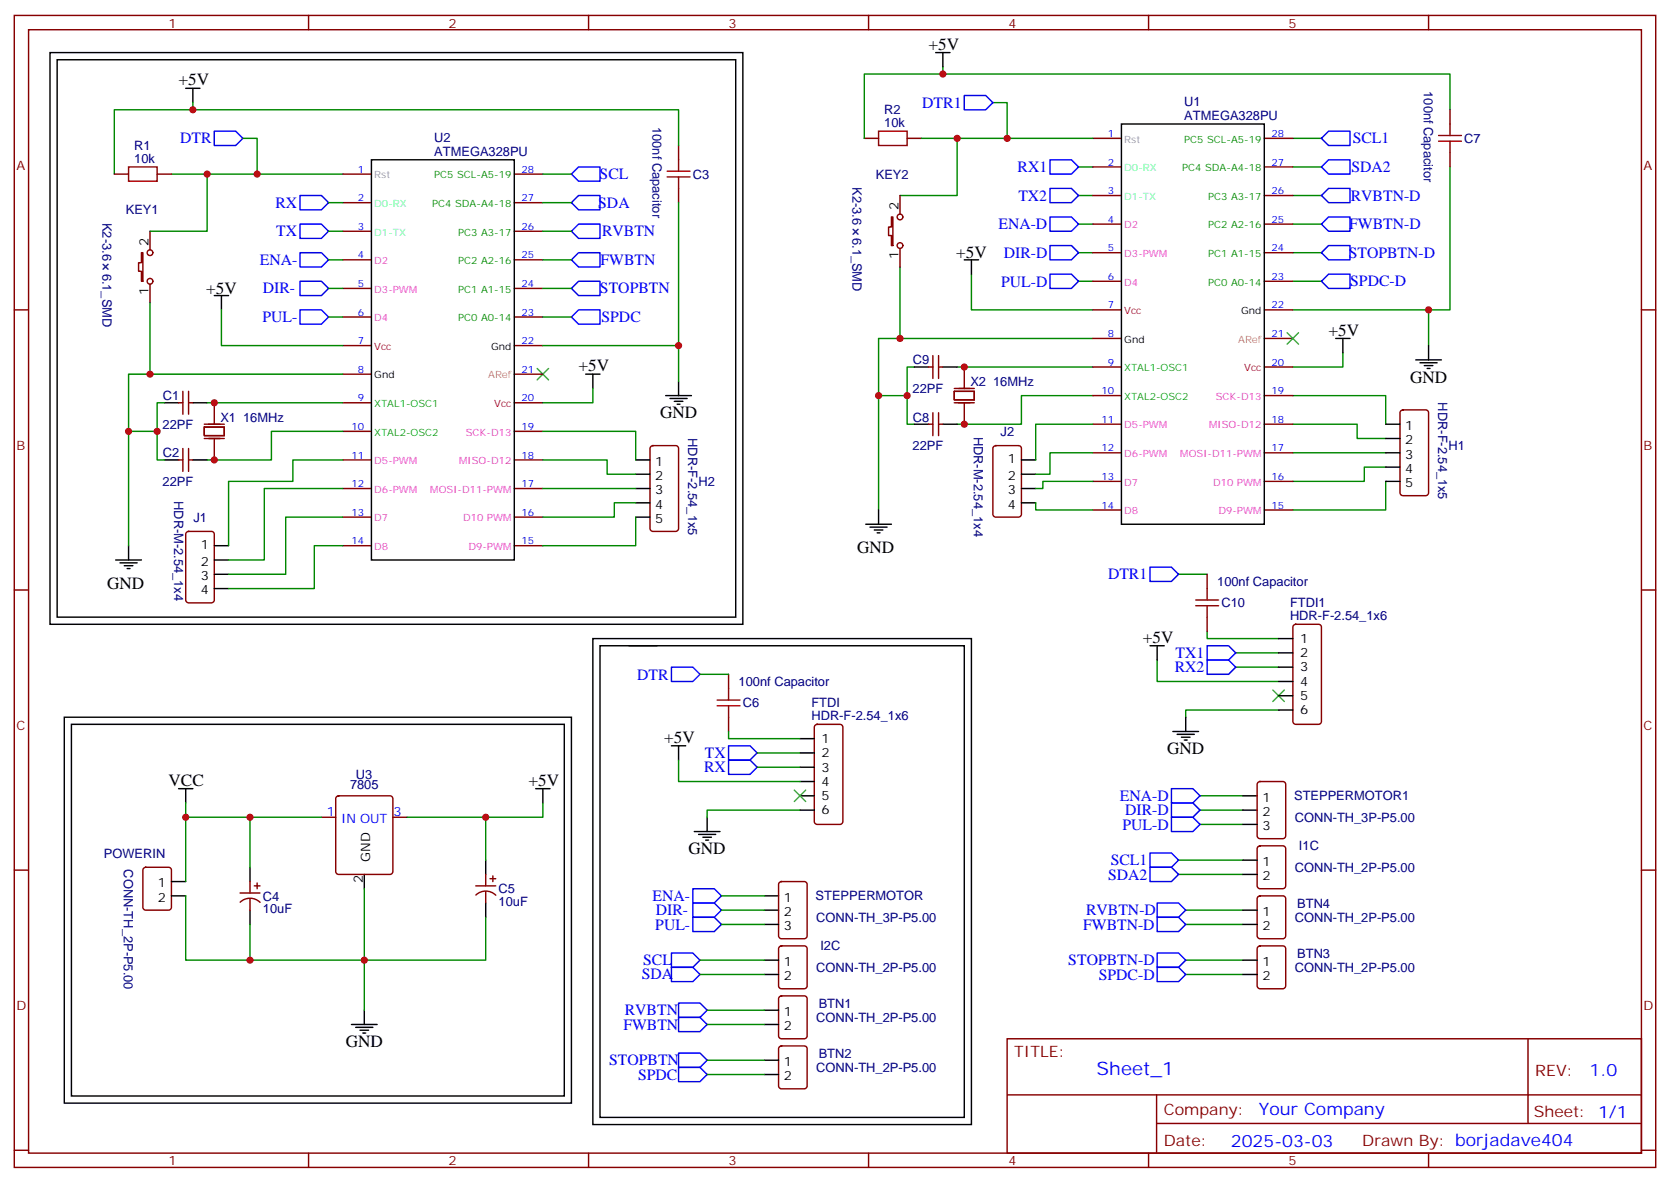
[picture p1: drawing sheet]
<svg xmlns="http://www.w3.org/2000/svg" width="412mm" height="292mm" viewBox="0 0 412 292" stroke-linecap="round" stroke-linejoin="round" font-family="sans-serif">
<g fill="none" stroke="#870000" stroke-width=".35">
<path d="M3.5 3.8h405.4v284.3h-405.4zM7.1 7.3h398.2v277.3h-398.2zM76.2 3.8v3.5M145.3 3.8v3.5M214.5 3.8v3.5M283.6 3.8v3.5M352.8 3.8v3.5M167.6 35.9v3.5M213.4 34.1h3.6M224 34.1h3.5M269.9 34.1h7M312.2 34.1h7.1"/>
<path d="M358.1 27.1v3.5M358.1 37.7v3.5M28.2 43h3.5M37 57.1v4.6M38.8 43h3.5M84.7 43h7M84.7 50h7M84.7 57.1h7M127 43h7.1M127 50h7.1M127 57.1h7.1M167.6 46.5v3.5"/>
<path d="M220.1 53.6h.4v7h-.4v-2.5h-.7v-2.1h.7zM222.2 48.3v4.5M269.9 41.2h7M269.9 48.3h7M269.9 55.3h7M312.2 41.2h7.1M312.2 48.3h7.1M312.2 55.3h7.1M3.5 76.5h3.6M34.9 62.4h.4v7h-.4v-2.4h-.7v-2.2h.7zM37 70.1v4.6M84.7 64.1h7"/>
<path d="M84.7 71.2h7M84.7 78.2h7M127 64.1h7.1M127 71.2h7.1M127 78.2h7.1M222.2 61.3v4.6M269.9 76.5h7M269.9 62.4h7M269.9 69.4h7M312.2 76.5h7.1M312.2 62.4h7.1M312.2 69.4h7.1"/>
<path d="M405.3 76.5h3.6M44.1 99.4h1.1M45.2 96.6v5.6M46.6 96.6v5.6M46.6 99.4h1M52.9 99.4v5.3M84.7 99.4h7M84.7 85.3h7M84.7 92.4h7M127 99.4h7.1M127 85.3h7.1M127 92.4h7.1"/>
<path d="M229.3 90.6h1.1M230.4 87.8v5.6M231.8 90.6h1M231.8 87.8v5.6M235.7 96.6h4.9v2.1h-4.9zM235.7 99.4h4.9M235.7 95.9h4.9M238.1 90.6v5.3M238.1 99.4v5.3M269.9 83.5h7M269.9 90.6h7M269.9 97.6h7"/>
<path d="M312.2 83.5h7.1M312.2 90.6h7.1M312.2 97.6h7.1M44.1 113.5h1.1M45.2 110.7v5.6M46.6 110.7v5.6M46.6 113.5h1M50.4 105.4h5v2.1h-5zM50.4 108.2h5M50.4 104.7h5M52.9 108.2v5.3M84.7 113.5h7"/>
<path d="M84.7 106.5h7M127 113.5h7.1M127 106.5h7.1M160.7 110.2l.5-.2h5.7a.71 .71 0 0 1 .7 .7v19.8a.76 .76 0 0 1-.7 .7h-5.7a.76 .76 0 0 1-.7-.7v-19.8zM229.3 104.7h1.1M230.4 101.9v5.6M231.8 104.7h1M231.8 101.9v5.6M245.4 110.2l.5-.2h5.6a.71 .71 0 0 1 .7 .7v16.2a.76 .76 0 0 1-.7 .7h-5.6a.76 .76 0 0 1-.7-.7v-16.2zM269.9 104.7h7M269.9 111.8h7M269.9 118.8h7"/>
<path d="M312.2 104.7h7.1M312.2 111.8h7.1M312.2 118.8h7.1M346 101.4l.4-.2h5.7a.71 .71 0 0 1 .7 .7v19.7a.76 .76 0 0 1-.7 .7h-5.7a.76 .76 0 0 1-.7-.7v-19.7zM46.1 131.4l.5-.2h5.6a.71 .71 0 0 1 .7 .7v16.2a.76 .76 0 0 1-.7 .7h-5.6a.76 .76 0 0 1-.7-.7v-16.2zM84.7 120.6h7M84.7 127.6h7M84.7 134.7h7M127 120.6h7.1M127 127.6h7.1M127 134.7h7.1M269.9 125.9h7"/>
<path d="M312.2 125.9h7.1M3.5 145.6h3.6M298.1 141.7v3.6M298.1 152.3v3.6M319.5 154.3l.5-.2h5.6a.71 .71 0 0 1 .7 .7v23.3a.76 .76 0 0 1-.7 .7h-5.6a.76 .76 0 0 1-.7-.7v-23.3zM405.3 145.6h3.6M179.9 166.4v3.6M179.9 177v3.6M201.3 179l.5-.2h5.6a.71 .71 0 0 1 .7 .7v23.3a.76 .76 0 0 1-.7 .7h-5.6a.76 .76 0 0 1-.7-.7v-23.3zM83.1 196.6l.5-.2h12.7a.71 .71 0 0 1 .7 .7v18a.76 .76 0 0 1-.7 .7h-12.7a.76 .76 0 0 1-.7-.7v-18zM310.7 193.1l.4-.2h5.7a.71 .71 0 0 1 .7 .7v12.7a.76 .76 0 0 1-.7 .7h-5.7a.76 .76 0 0 1-.7-.7v-12.7zM3.5 214.8h3.6"/>
<path d="M35.5 214.3l.5-.2h5.6a.71 .71 0 0 1 .7 .7v9.1a.76 .76 0 0 1-.7 .7h-5.6a.76 .76 0 0 1-.7-.7v-9.1zM61.7 217.6v2.8M62.8 218.7h1.4M63.5 217.9v1.5M79.4 201.7h3.5M97 201.7h3.5M117.5 218.7h4.9M119.9 215.8v2.9M121 216.9h1.4M121.7 216.2v1.4M192.5 217.8l.5-.2h5.6a.71 .71 0 0 1 .7 .7v12.7a.76 .76 0 0 1-.7 .7h-5.6a.76 .76 0 0 1-.7-.7v-12.7zM310.7 209l.4-.2h5.7a.71 .71 0 0 1 .7 .7v9.2a.76 .76 0 0 1-.7 .7h-5.7a.76 .76 0 0 1-.7-.7v-9.2z"/>
<path d="M405.3 214.8h3.6M59.3 220.4h4.9M59.3 222.7a3.5 3.5 0 0 1 4.9 0M61.7 221.8v2.8M117.5 220.9a3.5 3.5 0 0 1 4.9 .1M119.9 220.1v2.8M192.5 233.7l.5-.2h5.6a.71 .71 0 0 1 .7 .7v9.1a.76 .76 0 0 1-.7 .8h-5.6a.76 .76 0 0 1-.7-.8v-9.1zM310.7 233.7l.4-.2h5.7a.71 .71 0 0 1 .7 .7v9.1a.76 .76 0 0 1-.7 .8h-5.7a.76 .76 0 0 1-.7-.8v-9.1zM310.7 221.3l.4-.2h5.7a.71 .71 0 0 1 .7 .7v9.2a.76 .76 0 0 1-.7 .7h-5.7a.76 .76 0 0 1-.7-.7v-9.2zM192.5 246l.5-.2h5.6a.71 .71 0 0 1 .7 .7v9.2a.76 .76 0 0 1-.7 .7h-5.6a.76 .76 0 0 1-.7-.7v-9.2zM192.5 258.4l.5-.2h5.6a.71 .71 0 0 1 .7 .7v9.1a.76 .76 0 0 1-.7 .7h-5.6a.76 .76 0 0 1-.7-.7v-9.1zM248.7 256.4h156.6v28.2h-156.6z"/>
<path d="M377.3 256.4v20.9M248.7 270.2h156.5M285.6 277.3h119.6M285.6 270.2v14.2M3.5 283.9h3.6M76.2 284.6v3.5M145.3 284.6v3.5M214.5 284.6v3.5M283.6 284.6v3.5M352.8 284.6v3.5M405.3 283.9h3.6"/>
<circle cx="222.3" cy="53.6" r=".71"/>
<circle cx="37" cy="69.4" r=".71"/>
<circle cx="37" cy="62.4" r=".71"/>
<circle cx="222.3" cy="60.6" r=".71"/>
</g>
<g fill="none" stroke="#000" stroke-width=".35">
<path d="M12.3 13h171.1v141.1h-171.1zM14.1 14.7h167.6v137.6h-167.6zM231.1 13h3.5M232.8 13v3.5M45.9 21.8h3.5M47.6 21.8v3.5M91.7 39.4h35.3v98.8h-35.3zM276.9 30.6h35.3v98.8h-35.3zM52.9 73h3.5M54.7 73v3.5M238.1 64.1h3.6M239.9 64.1v3.6"/>
<path d="M40.6 99.4h3.5M47.6 99.4h3.6M144.6 92.4h3.6M146.4 92.4v3.5M164.4 97.6h6.3M165.5 98.4h4.2M166.5 99.1h2.1M167.2 99.8h.7M167.6 94.1v3.5M225.8 90.6h3.5M232.8 90.6h3.6M329.8 83.5h3.6"/>
<path d="M331.6 83.5v3.6M349.6 88.8h6.4M350.7 89.5h4.2M351.7 90.2h2.1M352.4 90.9h.7M352.8 85.3v3.5M40.6 113.5h3.5M47.6 113.5h3.6M157 113.5h3.5M157 117.1h3.5M225.8 104.7h3.5M232.8 104.7h3.6"/>
<path d="M252.2 113.5h3.6M252.2 117.1h3.6M342.2 104.7h3.5M342.2 108.2h3.5M342.2 111.8h3.5M342.2 115.3h3.5M342.2 118.8h3.5M28.6 138.2h6.3M29.6 138.9h4.3M30.7 139.6h2.1M31.7 134.7v3.5M52.9 138.2h3.5"/>
<path d="M52.9 134.7h3.5M157 120.6h3.5M157 124.1h3.5M157 127.6h3.5M213.8 129.4h6.3M214.8 130.1h4.3M215.9 130.8h2.1M216.6 131.5h.7M217 125.9v3.5M252.2 120.6h3.6M252.2 124.1h3.6M31.4 140.3h.7"/>
<path d="M52.9 141.7h3.5M52.9 145.3h3.5M146.4 157.6h93.5v120h-93.5zM148.2 159.4h89.9v116.4h-89.9zM284 159.4h3.5M285.8 159.4v3.5M315.7 157.6h3.6M15.9 177h125.2v95.3h-125.2zM17.6 178.8h121.7v91.7h-121.7zM292.8 177v3.6M315.7 161.1h3.6M315.7 164.7h3.6"/>
<path d="M315.7 168.2h3.6M315.7 171.7h3.6M315.7 175.3h3.6M44.1 194.7h3.5M45.9 194.7v3.5M132.3 194.7h3.5M134.1 194.7v3.5M165.8 184.1h3.5M167.6 184.1v3.5M197.6 182.3h3.5M197.6 185.8h3.5M197.6 189.4h3.5"/>
<path d="M197.6 192.9h3.5M197.6 196.4h3.5M197.6 200h3.5M289.6 180.6h6.4M290.7 181.3h4.2M291.7 182h2.2M292.5 182.7h.7M306.9 196.4h3.5M306.9 200h3.5M42.3 217.6h3.6M61.7 214.1v3.5M90 215.8v3.6"/>
<path d="M119.9 212.3v3.5M171.4 205.2h6.4M172.5 206h4.2M173.6 206.7h2.1M174.3 207.4h.7M174.6 201.7v3.5M306.9 212.3h3.5M306.9 215.8h3.5M306.9 203.5h3.5M42.3 221.1h3.6M61.7 224.6v3.6M119.9 222.9v3.5"/>
<path d="M188.7 221.1h3.6M188.7 224.6h3.6M188.7 228.2h3.6M188.7 237h3.6M306.9 224.6h3.5M306.9 228.2h3.5M306.9 237h3.5M86.8 252.9h6.3M87.8 253.6h4.3M88.9 254.3h2.1M89.6 255h.7M90 249.3v3.6"/>
<path d="M188.7 252.9h3.6M188.7 249.3h3.6M188.7 240.5h3.6M306.9 240.5h3.5M188.7 261.7h3.6M188.7 265.2h3.6"/>
</g>
<g fill="none" stroke="#a10000" stroke-width=".35">
<path d="M167.6 39.4v2.9M217 32.4h7v3.5h-7zM355.2 34.9h5.7M355.2 33.4h5.7M358.1 30.6v2.8M358.1 34.9v2.8M31.7 41.2h7.1v3.5h-7.1zM164.7 43.7h5.7M164.7 42.3h5.7M167.6 43.7v2.8M295.3 149.5h5.6M295.3 148.1h5.6"/>
<path d="M298.1 145.3v2.8M298.1 149.5v2.8M177.1 174.2h5.6M177.1 172.8h5.6M179.9 170v2.8M179.9 174.2v2.8"/>
</g>
<g fill="none" stroke="#008700" stroke-width=".35">
<path d="M232.8 16.5v1.8M47.6 25.3v1.8M60 34.1h3.5v8.9M167.6 35.9v-8.8h-139.4v15.9M227.5 34.1h42.4M236.4 34.1v14.2h-14.2M245.2 25.3h3.5v8.8M319.3 34.1h7M358.1 27.1v-8.8h-144.7v15.8M42.3 43h42.4M51.2 43v14.1h-14.2M81.1 50h3.6"/>
<path d="M81.1 57.1h3.6M134.1 50h7M134.1 57.1h7M134.1 43h7M167.6 50v35.3h-33.5M266.3 55.3h3.6M266.3 48.3h3.6M266.3 41.2h3.6M319.3 55.3h7M319.3 48.3h7M319.3 41.2h7M358.1 41.2v35.3h-38.8"/>
<path d="M37 74.7v17.7M54.7 76.5v8.8h30M81.1 64.1h3.6M81.1 71.2h3.6M81.1 78.2h3.6M134.1 64.1h7M134.1 71.2h7M134.1 78.2h7M222.2 65.9v17.6M239.9 67.7v8.8h30M266.3 69.4h3.6M266.3 62.4h3.6"/>
<path d="M319.3 69.4h7M319.3 62.4h7M352.8 76.5v8.8M40.6 99.4h-1.8v14.1h1.8M51.2 99.4h33.5M84.7 92.4h-53v14.1h7.1M146.4 95.9v3.5h-12.3M167.6 85.3v8.8M217 97.6v28.3M225.8 90.6h-1.8v14.1h1.8M236.4 90.6h33.5M269.9 83.5h-52.9v14.1h7"/>
<path d="M269.9 97.6h-17.7v7.1h-15.8M319.3 97.6h22.9v7.1M331.6 87.1v3.5h-12.3M31.7 106.5v28.2M84.7 106.5h-17.7v7h-15.8M84.7 113.5h-12.4v5.3h-15.9v15.9M134.1 106.5h22.9v7M134.1 113.5h15.8v3.6h7.1M269.9 104.7h-14.1v8.8M269.9 111.8h-10.6v5.3h-3.5M269.9 118.8h-12.4v1.8h-1.7M319.3 104.7h15.8v3.5h7.1"/>
<path d="M319.3 111.8h22.9M342.2 118.8v7.1h-22.9M342.2 115.3h-5.3v3.5h-17.6M84.7 120.6h-19.4v17.6h-8.9M84.7 127.6h-14.1v14.1h-14.2M84.7 134.7h-7.1v10.6h-21.2M134.1 120.6h22.9M157 124.1h-5.3v3.5h-17.6M157 127.6v7.1h-22.9M255.8 124.1v1.8h14.1M155.2 159.4h7.1M291 141.7h7.1"/>
<path d="M298.1 155.9v1.7h17.6M172.9 166.4h7M285.8 162.9v5.3h29.9M305.2 164.7h10.5M305.2 161.1h10.5M315.7 175.3h-22.9v1.7M45.9 198.2v3.5h33.5M134.1 198.2v3.5h-14.2M167.6 187.6v5.3h30M179.9 180.6v1.7h17.7M187 185.8h10.6M187 189.4h10.6"/>
<path d="M197.6 200h-23v1.7M296.3 200h10.6M296.3 196.4h10.6M45.9 201.7v15.9M61.7 201.7v12.4M90 219.4v29.9M100.5 201.7h19.4v10.6M291 215.8h15.9M291 212.3h15.9M296.3 203.5h10.6M45.9 221.1v15.9h15.8M119.9 226.4v10.6h-58.2v-8.8"/>
<path d="M172.9 237h15.8M178.2 221.1h10.5M178.2 224.6h10.5M178.2 228.2h10.5M292.8 224.6h14.1M292.8 228.2h14.1M292.8 237h14.1M172.9 240.5h15.8M174.6 249.3h14.1M174.6 252.9h14.1M292.8 240.5h14.1M174.6 261.7h14.1"/>
<path d="M174.6 265.2h14.1"/>
</g>
<g fill="none" stroke="#00f" stroke-width=".35">
<path d="M52.9 32.4h5.3l1.8 1.7-1.8 1.8h-5.3zM238.1 23.6h5.3l1.8 1.7-1.8 1.8h-5.3zM259.3 39.4h5.3l1.7 1.8-1.7 1.8h-5.3zM326.3 34.1l1.8-1.7h5.3v3.5h-5.3zM328.1 39.4h5.3v3.6h-5.3l-1.8-1.8zM74.1 48.3h5.3l1.7 1.7-1.7 1.8h-5.3zM74.1 55.3h5.3l1.7 1.8-1.7 1.7h-5.3zM141.1 43l1.8-1.8h5.3v3.5h-5.3zM141.1 50l1.8-1.7h5.3v3.5h-5.3zM141.1 57.1l1.8-1.8h5.3v3.5h-5.3zM259.3 53.6h5.3l1.7 1.7-1.7 1.8h-5.3zM259.3 46.5h5.3l1.7 1.8-1.7 1.7h-5.3z"/>
<path d="M328.1 46.5h5.3v3.5h-5.3l-1.8-1.7zM328.1 53.6h5.3v3.5h-5.3l-1.8-1.8zM74.1 62.4h5.3l1.7 1.7-1.7 1.8h-5.3zM74.1 69.4h5.3l1.7 1.8-1.7 1.8h-5.3zM74.1 76.5h5.3l1.7 1.7-1.7 1.8h-5.3zM141.1 78.2l1.8-1.7h5.3v3.5h-5.3zM141.1 71.2l1.8-1.8h5.3v3.6h-5.3zM142.9 62.4h5.3v3.5h-5.3l-1.8-1.8zM259.3 67.7h5.3l1.7 1.7-1.7 1.8h-5.3zM259.3 60.6h5.3l1.7 1.8-1.7 1.7h-5.3zM326.3 69.4l1.8-1.7h5.3v3.5h-5.3zM328.1 60.6h5.3v3.5h-5.3l-1.8-1.7z"/>
<path d="M284 140h5.3l1.7 1.7-1.7 1.8h-5.3zM298.1 159.4h5.3l1.8 1.7-1.8 1.8h-5.3zM165.8 164.7h5.3l1.8 1.7-1.8 1.8h-5.3zM298.1 162.9h5.3l1.8 1.8-1.8 1.7h-5.3zM179.9 184.1h5.3l1.8 1.7-1.8 1.8h-5.3zM179.9 187.6h5.3l1.8 1.8-1.8 1.7h-5.3zM289.3 194.7h5.3l1.7 1.7-1.7 1.8h-5.3zM289.3 198.2h5.3l1.7 1.8-1.7 1.7h-5.3zM171.1 219.4h5.3l1.8 1.7-1.8 1.8h-5.3zM284 210.5h5.3l1.7 1.8-1.7 1.8h-5.3zM284 214.1h5.3l1.7 1.7-1.7 1.8h-5.3zM289.3 201.7h5.3l1.7 1.8-1.7 1.7h-5.3z"/>
<path d="M165.8 238.8h5.3l1.8 1.7-1.8 1.8h-5.3zM165.8 235.2h5.3l1.8 1.8-1.8 1.8h-5.3zM171.1 222.9h5.3l1.8 1.7-1.8 1.8h-5.3zM171.1 226.4h5.3l1.8 1.8-1.8 1.7h-5.3zM285.8 238.8h5.2l1.8 1.7-1.8 1.8h-5.2zM285.8 235.2h5.2l1.8 1.8-1.8 1.8h-5.2zM285.8 226.4h5.2l1.8 1.8-1.8 1.7h-5.2zM285.8 222.9h5.2l1.8 1.7-1.8 1.8h-5.2zM167.6 247.6h5.3l1.7 1.7-1.7 1.8h-5.3zM167.6 251.1h5.3l1.7 1.8-1.7 1.7h-5.3zM167.6 259.9h5.3l1.7 1.8-1.7 1.8h-5.3zM167.6 263.5h5.3l1.7 1.7-1.7 1.8h-5.3z"/>
</g>
<path d="M132.6 90.9l2.9 2.9M135.5 90.9l-2.9 2.9M317.9 82.1l2.8 2.8M320.7 82.1l-2.8 2.8M314.3 170.3l2.8 2.8M317.1 170.3l-2.8 2.8M196.1 195l2.9 2.8M199 195l-2.9 2.8" fill="none" stroke="#3c3" stroke-width=".35"/>
<g fill="#c00">
<circle cx="47.6" cy="27.1" r=".88"/>
<circle cx="90" cy="237" r=".88"/>
<circle cx="119.9" cy="201.7" r=".88"/>
<circle cx="61.7" cy="201.7" r=".88"/>
<circle cx="45.9" cy="201.7" r=".88"/>
<circle cx="61.7" cy="237" r=".88"/>
<circle cx="63.5" cy="43" r=".88"/>
<circle cx="52.9" cy="99.4" r=".88"/>
<circle cx="52.9" cy="113.5" r=".88"/>
<circle cx="38.8" cy="106.5" r=".88"/>
<circle cx="31.8" cy="106.5" r=".88"/>
<circle cx="167.6" cy="85.3" r=".88"/>
<circle cx="51.2" cy="43" r=".88"/>
<circle cx="37" cy="92.4" r=".88"/>
<circle cx="222.3" cy="83.5" r=".88"/>
<circle cx="236.4" cy="34.1" r=".88"/>
<circle cx="352.8" cy="76.5" r=".88"/>
<circle cx="217" cy="97.6" r=".88"/>
<circle cx="224" cy="97.6" r=".88"/>
<circle cx="238.1" cy="104.7" r=".88"/>
<circle cx="238.1" cy="90.6" r=".88"/>
<circle cx="248.7" cy="34.1" r=".88"/>
<circle cx="232.8" cy="18.3" r=".88"/>
</g>
<text font-size="4.6" fill="#00f" x="270.8" y="265.4">Sheet_1</text>
<g font-size="4.2">
<text x="229.3" y="12.3">+5V</text>
<text x="44.1" y="21.1">+5V</text>
<text x="236.1" y="63.8">+5V</text>
<text x="50.9" y="72.6">+5V</text>
<text x="328.1" y="82.8">+5V</text>
<text x="142.9" y="91.7">+5V</text>
<text x="348.2" y="94.5">GND</text>
<text x="163" y="103.3">GND</text>
<text x="211.7" y="136.5">GND</text>
<text x="26.5" y="145.3">GND</text>
<text x="282.2" y="158.7">+5V</text>
<text x="164" y="183.4">+5V</text>
<text x="288.2" y="186.2">GND</text>
<text x="41.6" y="194">VCC</text>
<text x="130.5" y="194">+5V</text>
<text x="170" y="210.9">GND</text>
<text x="85.4" y="258.5">GND</text>
</g>
<g font-size="4.2" fill="#00f">
<text x="392.5" y="265.7">1.0</text>
<text x="310.9" y="275.2">Your Company</text>
<text x="304" y="283">2025-03-03</text>
</g>
<g font-size="3.9" fill="#00f">
<text x="227.8" y="26.6">DTR1</text>
<text x="44.5" y="35.3">DTR</text>
<text x="334.1" y="35.4">SCL1</text>
<text x="148.1" y="44.2">SCL</text>
<text x="251.3" y="42.6">RX1</text>
<text x="333.7" y="42.4">SDA2</text>
<text x="68" y="51.3">RX</text>
<text x="147.7" y="51.3">SDA</text>
<text x="251.5" y="49.6">TX2</text>
<text x="333.6" y="49.5">RVBTN-D</text>
<text x="68.2" y="58.4">TX</text>
<text x="148.7" y="58.3">RVBTN</text>
<text x="246.6" y="56.6">ENA-D</text>
<text x="333.2" y="56.6">FWBTN-D</text>
<text x="64.1" y="65.4">ENA-</text>
<text x="148.3" y="65.4">FWBTN</text>
<text x="247.9" y="63.7">DIR-D</text>
<text x="333" y="63.6">STOPBTN-D</text>
<text x="247.2" y="70.7">PUL-D</text>
<text x="333.4" y="70.7">SPDC-D</text>
<text x="64.9" y="72.4">DIR-</text>
<text x="148.2" y="72.4">STOPBTN</text>
<text x="64.8" y="79.5">PUL-</text>
<text x="148.5" y="79.5">SPDC</text>
<text x="273.6" y="143">DTR1</text>
<text x="157.4" y="167.8">DTR</text>
<text x="290.1" y="165.9">RX2</text>
<text x="290.3" y="162.4">TX1</text>
<text x="173.9" y="190.6">RX</text>
<text x="174" y="187.1">TX</text>
<text x="276.5" y="197.7">ENA-D</text>
<text x="277.9" y="201.2">DIR-D</text>
<text x="277.2" y="204.8">PUL-D</text>
<text x="274.3" y="213.6">SCL1</text>
<text x="273.6" y="217.1">SDA2</text>
<text x="161.2" y="222.4">ENA-</text>
<text x="161.9" y="225.9">DIR-</text>
<text x="268.2" y="225.9">RVBTN-D</text>
<text x="161.8" y="229.4">PUL-</text>
<text x="267.5" y="229.5">FWBTN-D</text>
<text x="158.8" y="238.2">SCL</text>
<text x="263.8" y="238.3">STOPBTN-D</text>
<text x="158.5" y="241.8">SDA</text>
<text x="271.3" y="241.8">SPDC-D</text>
<text x="154.3" y="250.6">RVBTN</text>
<text x="153.9" y="254.1">FWBTN</text>
<text x="150.4" y="262.9">STOPBTN</text>
<text x="157.6" y="266.5">SPDC</text>
</g>
<g font-size="3.9" fill="#800">
<text x="250.5" y="261">TITLE:</text>
<text x="379.1" y="265.7">REV:</text>
<text x="287.4" y="275.2">Company:</text>
<text x="378.7" y="275.8">Sheet: 1/1</text>
<text x="287.4" y="282.9">Date:</text>
<text x="336.4" y="282.9">Drawn By: borjadave404</text>
</g>
<g font-size="3.2" fill="#800">
<text x="41.6" y="6.8">1</text>
<text x="110.8" y="6.8">2</text>
<text x="179.9" y="6.8">3</text>
<text x="249.1" y="6.8">4</text>
<text x="318.2" y="6.8">5</text>
<text x="4.1" y="41.9">A</text>
<text x="405.9" y="41.9">A</text>
<text x="4.1" y="111.1">B</text>
<text x="405.9" y="111.1">B</text>
<text x="4.1" y="180.2">C</text>
<text x="405.9" y="180.2">C</text>
<text x="4.1" y="249.3">D</text>
<text x="405.9" y="249.3">D</text>
<text x="41.6" y="287.6">1</text>
<text x="110.8" y="287.6">2</text>
<text x="179.9" y="287.6">3</text>
<text x="249.1" y="287.6">4</text>
<text x="318.2" y="287.6">5</text>
</g>
<g font-size="3.2" fill="#000080">
<text x="351.6" y="22.5" transform="rotate(90 351.6 22.5)">100nf Capacitor</text>
<text x="218.4" y="28.1">R2</text>
<text x="292.5" y="29.6">ATMEGA328PU</text>
<text x="292.5" y="26.3">U1</text>
<text x="107.3" y="35.1">U2</text>
<text x="161.1" y="31.3" transform="rotate(90 161.1 31.3)">100nf Capacitor</text>
<text x="218.4" y="31.3">10k</text>
<text x="361.6" y="35.3">C7</text>
<text x="33.2" y="40.1">10k</text>
<text x="33.2" y="37">R1</text>
<text x="107.3" y="38.4">ATMEGA328PU</text>
<text x="171.1" y="44.1">C3</text>
<text x="210.6" y="46.2" transform="rotate(90 210.6 46.2)">K2-3.6</text>
<text x="216.3" y="44.1">KEY2</text>
<text x="31.1" y="52.9">KEY1</text>
<text x="25.3" y="55" transform="rotate(90 25.3 55)">K2-3.6</text>
<text x="210.6" y="58.7" transform="rotate(90 210.6 58.7)">6.1_SMD</text>
<text x="25.3" y="67.5" transform="rotate(90 25.3 67.5)">6.1_SMD</text>
<text x="225.4" y="89.9">C9</text>
<text x="239.6" y="95.2">X2</text>
<text x="245.3" y="95.2">16MHz</text>
<text x="40.2" y="98.8">C1</text>
<text x="225.4" y="97">22PF</text>
<text x="355.2" y="99.3" transform="rotate(90 355.2 99.3)">HDR-F-2.54_1x5</text>
<text x="40.2" y="105.8">22PF</text>
<text x="54.4" y="104.1">X1</text>
<text x="60" y="104.1">16MHz</text>
<text x="225.4" y="104.1">C8</text>
<text x="240.5" y="107.8" transform="rotate(90 240.5 107.8)">HDR-M-2.54_1x4</text>
<text x="247.1" y="107.6">J2</text>
<text x="40.2" y="112.9">C2</text>
<text x="170" y="108.1" transform="rotate(90 170 108.1)">HDR-F-2.54_1x5</text>
<text x="225.4" y="111.1">22PF</text>
<text x="357.7" y="111.1">H1</text>
<text x="40.2" y="119.9">22PF</text>
<text x="172.5" y="120">H2</text>
<text x="43" y="123.6" transform="rotate(90 43 123.6)">HDR-M-2.54_1x4</text>
<text x="47.8" y="128.7">J1</text>
<text x="300.6" y="144.6">100nf Capacitor</text>
<text x="301.6" y="149.9">C10</text>
<text x="318.6" y="149.7">FTDI1</text>
<text x="318.6" y="153">HDR-F-2.54_1x6</text>
<text x="182.4" y="169.3">100nf Capacitor</text>
<text x="183.4" y="174.6">C6</text>
<text x="200.4" y="177.7">HDR-F-2.54_1x6</text>
<text x="200.4" y="174.4">FTDI</text>
<text x="86.4" y="194.7">7805</text>
<text x="87.9" y="192.2">U3</text>
<text x="319.6" y="197.5">STEPPERMOTOR1</text>
<text x="319.8" y="202.8">CONN-TH_3P-P5.00</text>
<text x="320.8" y="209.9">I1C</text>
<text x="25.7" y="211.7">POWERIN</text>
<text x="30.6" y="214.6" transform="rotate(90 30.6 214.6)">CONN-TH_2P-P5.00</text>
<text x="319.8" y="215.2">CONN-TH_2P-P5.00</text>
<text x="123.1" y="220.5">C5</text>
<text x="64.9" y="225.4">10uF</text>
<text x="64.9" y="222.3">C4</text>
<text x="123.1" y="223.7">10uF</text>
<text x="201.4" y="222.2">STEPPERMOTOR</text>
<text x="201.6" y="227.5">CONN-TH_3P-P5.00</text>
<text x="319.8" y="227.6">CONN-TH_2P-P5.00</text>
<text x="320.3" y="224">BTN4</text>
<text x="201.6" y="239.9">CONN-TH_2P-P5.00</text>
<text x="202.6" y="234.6">I2C</text>
<text x="319.8" y="239.9">CONN-TH_2P-P5.00</text>
<text x="320.3" y="236.4">BTN3</text>
<text x="202.2" y="248.7">BTN1</text>
<text x="201.6" y="252.3">CONN-TH_2P-P5.00</text>
<text x="202.2" y="261.1">BTN2</text>
<text x="201.6" y="264.6">CONN-TH_2P-P5.00</text>
</g>
<g font-size="3.2">
<text x="221.9" y="51.8" transform="rotate(-90 221.9 51.8)">2</text>
<text x="36.7" y="60.6" transform="rotate(-90 36.7 60.6)">2</text>
<text x="221.9" y="64" transform="rotate(-90 221.9 64)">1</text>
<text x="36.7" y="72.9" transform="rotate(-90 36.7 72.9)">1</text>
<text x="347" y="106.1">1</text>
<text x="347" y="109.6">2</text>
<text x="347" y="113.2">3</text>
<text x="161.8" y="114.9">1</text>
<text x="161.8" y="118.5">2</text>
<text x="248.9" y="114.2">1</text>
<text x="248.9" y="118.5">2</text>
<text x="347" y="116.7">4</text>
<text x="161.8" y="122">3</text>
<text x="161.8" y="125.5">4</text>
<text x="248.9" y="122">3</text>
<text x="248.9" y="125.5">4</text>
<text x="347" y="120.2">5</text>
<text x="161.8" y="129">5</text>
<text x="49.6" y="135.4">1</text>
<text x="49.6" y="139.6">2</text>
<text x="49.6" y="143.2">3</text>
<text x="49.6" y="146.7">4</text>
<text x="321" y="158.7">1</text>
<text x="321" y="162.2">2</text>
<text x="321" y="165.7">3</text>
<text x="321" y="169.3">4</text>
<text x="321" y="172.8">5</text>
<text x="321" y="176.3">6</text>
<text x="202.8" y="183.4">1</text>
<text x="202.8" y="186.9">2</text>
<text x="202.8" y="190.4">3</text>
<text x="202.8" y="194">4</text>
<text x="202.8" y="197.5">5</text>
<text x="311.7" y="197.8">1</text>
<text x="202.8" y="201">6</text>
<text x="311.7" y="201.4">2</text>
<text x="311.7" y="204.9">3</text>
<text x="91.4" y="212.8" transform="rotate(-90 91.4 212.8)">GND</text>
<text x="311.7" y="213.7">1</text>
<text x="39" y="219">1</text>
<text x="89.6" y="218" transform="rotate(-90 89.6 218)">2</text>
<text x="311.7" y="217.2">2</text>
<text x="39" y="222.5">2</text>
<text x="193.6" y="226.1">2</text>
<text x="193.6" y="222.5">1</text>
<text x="311.7" y="226.1">1</text>
<text x="193.6" y="229.6">3</text>
<text x="311.7" y="229.6">2</text>
<text x="193.6" y="238.4">1</text>
<text x="311.7" y="238.4">1</text>
<text x="193.6" y="241.9">2</text>
<text x="311.7" y="241.9">2</text>
<text x="193.6" y="250.8">1</text>
<text x="193.6" y="254.3">2</text>
<text x="193.6" y="263.1">1</text>
<text x="193.6" y="266.6">2</text>
</g>
<g font-size="3.2" fill="#00f">
<text x="80.7" y="201.4">1</text>
<text x="84.2" y="203.1">IN OUT</text>
<text x="97.2" y="201.4">3</text>
</g>
<g font-size="2.5" fill="#00f">
<text x="273.6" y="33.8">1</text>
<text x="314" y="33.8">28</text>
<text x="273.6" y="40.9">2</text>
<text x="314" y="40.9">27</text>
<text x="88.4" y="42.6">1</text>
<text x="128.8" y="42.6">28</text>
<text x="273.6" y="47.9">3</text>
<text x="314" y="47.9">26</text>
<text x="88.4" y="49.7">2</text>
<text x="128.8" y="49.7">27</text>
<text x="88.4" y="56.7">3</text>
<text x="128.8" y="56.7">26</text>
<text x="273.6" y="55">4</text>
<text x="314" y="55">25</text>
<text x="88.4" y="63.8">4</text>
<text x="128.8" y="63.8">25</text>
<text x="273.6" y="62">5</text>
<text x="314" y="62">24</text>
<text x="88.4" y="70.8">5</text>
<text x="128.8" y="70.8">24</text>
<text x="273.6" y="69.1">6</text>
<text x="314" y="69.1">23</text>
<text x="88.4" y="77.9">6</text>
<text x="128.8" y="77.9">23</text>
<text x="273.6" y="76.1">7</text>
<text x="314" y="76.1">22</text>
<text x="273.6" y="83.2">8</text>
<text x="314" y="83.2">21</text>
<text x="88.4" y="84.9">7</text>
<text x="128.8" y="84.9">22</text>
<text x="88.4" y="92">8</text>
<text x="128.8" y="92">21</text>
<text x="273.6" y="90.2">9</text>
<text x="314" y="90.2">20</text>
<text x="88.4" y="99.1">9</text>
<text x="128.8" y="99.1">20</text>
<text x="272" y="97.3">10</text>
<text x="314" y="97.3">19</text>
<text x="86.8" y="106.1">10</text>
<text x="128.8" y="106.1">19</text>
<text x="272" y="104.4">11</text>
<text x="314" y="104.4">18</text>
<text x="86.8" y="113.2">11</text>
<text x="128.8" y="113.2">18</text>
<text x="272" y="111.4">12</text>
<text x="314" y="111.4">17</text>
<text x="272" y="118.5">13</text>
<text x="314" y="118.5">16</text>
<text x="86.8" y="120.2">12</text>
<text x="128.8" y="120.2">17</text>
<text x="272" y="125.5">14</text>
<text x="314" y="125.5">15</text>
<text x="86.8" y="127.3">13</text>
<text x="128.8" y="127.3">16</text>
<text x="86.8" y="134.3">14</text>
<text x="128.8" y="134.3">15</text>
</g>
<g font-size="2.5" fill="#999">
<text x="277.6" y="35.2">Rst</text>
<text x="92.4" y="44">Rst</text>
</g>
<g font-size="2.5" fill="#090">
<text x="292.4" y="35.2">PC5 SCL-A5-19</text>
<text x="107.2" y="44">PC5 SCL-A5-19</text>
<text x="291.9" y="42.3">PC4 SDA-A4-18</text>
<text x="106.7" y="51.1">PC4 SDA-A4-18</text>
<text x="298.3" y="49.3">PC3 A3-17</text>
<text x="113.1" y="58.1">PC3 A3-17</text>
<text x="298.3" y="56.4">PC2 A2-16</text>
<text x="113.1" y="65.2">PC2 A2-16</text>
<text x="298.3" y="63.4">PC1 A1-15</text>
<text x="298.3" y="70.5">PC0 A0-14</text>
<text x="113.1" y="72.2">PC1 A1-15</text>
<text x="113.1" y="79.3">PC0 A0-14</text>
</g>
<g font-size="2.5" fill="#0ff">
<text x="277.6" y="42.3">D0-RX</text>
<text x="92.4" y="51.1">D0-RX</text>
<text x="277.6" y="49.3">D1-TX</text>
<text x="92.4" y="58.1">D1-TX</text>
</g>
<g font-size="2.5" fill="#f0f">
<text x="277.6" y="56.4">D2</text>
<text x="92.4" y="65.2">D2</text>
<text x="277.6" y="63.4">D3-PWM</text>
<text x="277.6" y="70.5">D4</text>
<text x="92.4" y="72.2">D3-PWM</text>
<text x="92.4" y="79.3">D4</text>
<text x="300.2" y="98.7">SCK-D13</text>
<text x="115" y="107.5">SCK-D13</text>
<text x="277.6" y="105.8">D5-PWM</text>
<text x="298.6" y="105.8">MISO-D12</text>
<text x="277.6" y="112.8">D6-PWM</text>
<text x="291.5" y="112.8">MOSI-D11-PWM</text>
<text x="92.4" y="114.6">D5-PWM</text>
<text x="113.4" y="114.6">MISO-D12</text>
<text x="277.6" y="119.9">D7</text>
<text x="299.6" y="119.9">D10 PWM</text>
<text x="92.4" y="121.6">D6-PWM</text>
<text x="106.3" y="121.6">MOSI-D11-PWM</text>
<text x="92.4" y="128.7">D7</text>
<text x="114.4" y="128.7">D10 PWM</text>
<text x="277.6" y="126.9">D8</text>
<text x="300.9" y="126.9">D9-PWM</text>
<text x="92.4" y="135.7">D8</text>
<text x="115.7" y="135.7">D9-PWM</text>
</g>
<g font-size="2.5" fill="#f00">
<text x="277.6" y="77.5">Vcc</text>
<text x="92.4" y="86.4">Vcc</text>
<text x="307.2" y="91.7">Vcc</text>
<text x="122" y="100.5">Vcc</text>
</g>
<g font-size="2.5">
<text x="306.5" y="77.5">Gnd</text>
<text x="121.3" y="86.4">Gnd</text>
<text x="277.6" y="84.6">Gnd</text>
<text x="92.4" y="93.4">Gnd</text>
</g>
<g font-size="2.5" fill="#fc0">
<text x="305.8" y="84.6">ARef</text>
<text x="120.6" y="93.4">ARef</text>
</g>
<g font-size="2.5" fill="#0f0">
<text x="277.6" y="91.7">XTAL1-OSC1</text>
<text x="92.4" y="100.5">XTAL1-OSC1</text>
<text x="277.6" y="98.7">XTAL2-OSC2</text>
<text x="92.4" y="107.5">XTAL2-OSC2</text>
</g>
</svg>
